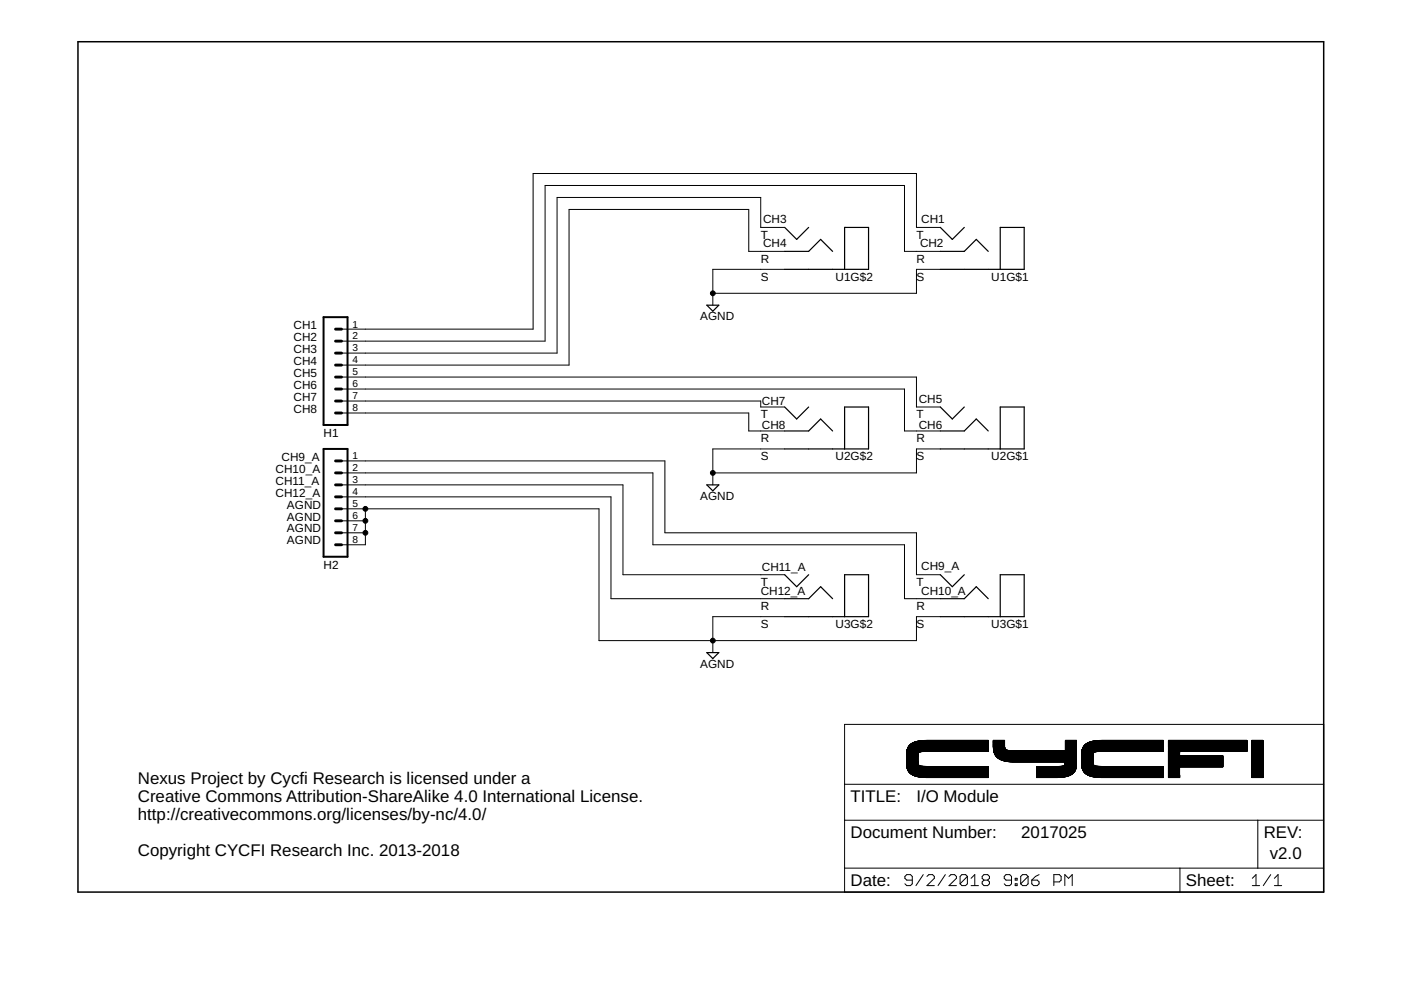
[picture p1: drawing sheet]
<svg xmlns="http://www.w3.org/2000/svg" width="297mm" height="210mm" viewBox="0 0 297 210" stroke-linecap="round" stroke-linejoin="round" font-family="sans-serif">
<g fill="none" stroke="#000" stroke-width=".21">
<path d="M166.4 48.2h-5.1v-6.3h-43.2v33h-45.7M166.4 53.3h-7.7v-8.9h-38.1v33h-48.2M166.4 57.1h-15.3v7.6M199.4 48.2h-5.1v-11.4h-81.3v33h-40.6M199.4 53.3h-7.6v-14h-76.2v33h-43.2M199.4 57.1h-5.1v5.1h-43.2M72.4 79.9h121.9v6.4h5.1M72.4 97.7h68.6v15.3h53.3v8.9h5.1M72.4 82.5h119.4v8.9h7.6M72.4 85h88.9v1.3h5.1M72.4 87.6h86.3v3.8h7.7M166.4 95.2h-15.3v7.6"/>
<path d="M199.4 95.2h-5.1v5.1h-43.2M72.4 100.3h66v15.2h53.4v11.4h7.6M72.4 102.8h59.7v19.1h34.3M72.4 105.3h57.1v21.6h36.9M72.4 107.9h54.6v27.9h67.3v-5.1h5.1M72.4 110.4h5.1M72.4 113h5.1M77.5 107.9v7.6h-5.1M166.4 130.7h-15.3v7.7M179.1 153.6h101.5v35.5h-101.5zM192.2 160h2.4M192.2 159.9h2.4"/>
<path d="M192.2 159.8h2.5M192.3 159.3h17.2M192.3 159.2h17.2M192.3 159.1h17.2M192.3 159h17.2M192.3 158.9h17.2M192.4 158.9h17.1M192.4 158.8h17.1M192.4 158.7h17.1M192.4 158.6h17.1M192.5 158.6h17M192.5 158.5h17"/>
<path d="M192.6 158.4h16.9M192.6 158.3h16.9M192.7 158.2h16.8M192.7 158.1h16.8M192.8 158.1h16.7M192.8 158h16.7M192.9 158h16.6M193 157.9h16.5M193.1 157.8h16.4M193.2 157.7h16.3M193.3 157.6h16.2M193.4 157.6h16.1"/>
<path d="M193.5 157.5h16M193.7 157.4h15.8M193.8 157.4h15.7M194 157.3h15.5M194.1 157.3h15.4M194.3 157.2h15.2M194.4 157.2h15.1M194.7 159.9h-2.5M194.7 159.7l-2.5 .1M194.7 159.7h-2.5M194.7 159.6l-2.5 .1M194.7 157.1h14.8"/>
<path d="M194.8 159.6h-2.6M194.8 159.5l-2.6 .1M194.9 159.5h-2.7M195 157.1h14.5M195.1 159.4h-2.8M195.4 159.4h-3.1M195.6 157h13.9M196.4 157h13.1M209.5 159.3h-17.2M210.6 158.4h2.4M210.6 158.3h2.4M210.6 158.2h2.4"/>
<path d="M210.6 158.1h2.4M210.6 158h2.4M210.6 157.9h2.4M210.6 157.8h2.4M210.6 157.7h2.4M210.6 157.6h2.4M210.6 157.5h2.4M210.6 157.4h2.4M210.6 157.3h2.4M210.6 157.2h2.4M210.6 157.1h2.4M210.6 157h2.4"/>
<path d="M210.6 158.8h2.6M210.6 158.7l2.5 .1M210.6 158.7h2.5M210.6 158.6l2.5 .1M210.6 158.6h2.4M210.6 158.5l2.4 .1M210.6 158.5h2.4M210.7 159h2.7M210.7 158.9l2.7 .1M210.7 158.9h2.6M210.7 158.8l2.5 .1M210.7 159.1h3.2"/>
<path d="M210.7 159l3 .1M210.7 159.2h17.5M210.7 159.3h17.5M210.7 159.4h17.5M210.8 159.5h17.4M210.8 159.4h17.4M210.8 159.6h17.4M210.8 159.7h17.4M210.9 159.8h17.3M210.9 159.7h17.3M210.9 159.9h17.3M210.9 160h17.3"/>
<path d="M211 160h17.2M225.9 159.1h2.3M225.9 159h2.3M225.9 158.9h2.3M225.9 158.8h2.3M225.9 158.7h2.3M225.9 158.6h2.3M225.9 158.5h2.3M225.9 158.4h2.3M225.9 158.3h2.3M225.9 158.2h2.3M225.9 158.1h2.3"/>
<path d="M225.9 158h2.3M225.9 157.9h2.3M225.9 157.8h2.3M225.9 157.7h2.3M225.9 157.6h2.3M225.9 157.5h2.3M225.9 157.4h2.3M225.9 157.3h2.3M225.9 157.2h2.3M225.9 157.1h2.3M225.9 157h2.3M229.3 160h2.4"/>
<path d="M229.3 160h2.5M229.3 159.9h2.5M229.3 159.8h2.5M229.3 159.7h2.5M229.4 159.3h17.2M229.4 159.2h17.2M229.4 159.1h17.2M229.4 159h17.2M229.4 158.9h17.2M229.5 158.9h17.1M229.5 158.8h17.1M229.5 158.7h17.1"/>
<path d="M229.6 158.6h17M229.6 158.5h17M229.7 158.4h16.9M229.7 158.3h16.9M229.8 158.2h16.8M229.8 158.1h16.8M229.9 158.1h16.7M230 158h16.6M230 157.9h16.6M230.1 157.9h16.5M230.2 157.8h16.4M230.3 157.8h16.3"/>
<path d="M230.3 157.7h16.3M230.4 157.6h16.2M230.5 157.6h16.1M230.6 157.5h16M230.7 157.5h15.9M230.8 157.4h15.8M230.9 157.4h15.7M231.1 157.3h15.5M231.2 157.3h15.4M231.4 157.2h15.2M231.6 157.2h15M231.8 159.9h-2.5"/>
<path d="M231.8 159.7h-2.5M231.9 159.6l-2.6 .1M231.9 157.1h14.7M231.9 159.6h-2.6M231.9 159.5l-2.5 .1M232.1 159.5h-2.7M232.1 157.1h14.5M232.2 159.4h-2.8M232.5 159.4h-3.1M232.7 157h13.9M233.6 157h13M246.6 159.3h-17.2"/>
<path d="M247.7 160h2.4M247.7 159.9h2.4M247.7 159.8h2.4M247.7 159.7h2.4M247.7 159.6h2.4M247.7 159.5h2.4M247.7 159.4h2.4M247.7 159.3h16.7M247.7 159.2h16.7M247.7 159.1h16.7M247.7 159h16.7M247.7 158.9h16.7"/>
<path d="M247.7 158.8h16.7M247.7 158.7h16.7M247.7 158.6h16.7M247.7 158.5h16.7M247.7 158.4h16.7M247.7 158.3h16.7M247.7 158.2h16.7M247.7 158.1h16.7M247.7 158h16.7M247.7 157.9h16.7M247.7 157.8h16.7M247.7 157.7h16.7"/>
<path d="M247.7 157.6h16.7M247.7 157.5h16.7M247.7 157.4h16.7M247.7 157.3h16.7M247.7 157.2h16.7M247.7 157.1h16.7M247.7 157h16.7M264.4 159.3h-16.7M265.4 160h2.4M265.4 159.9h2.4M265.4 159.8h2.4M265.4 159.7h2.4"/>
<path d="M265.4 159.6h2.4M265.4 159.5h2.4M265.4 159.4h2.4M265.4 159.3h2.4M265.4 159.2h2.4M265.4 159.1h2.4M265.4 159h2.4M265.4 158.9h2.4M265.4 158.8h2.4M265.4 158.7h2.4M265.4 158.6h2.4M265.4 158.5h2.4"/>
<path d="M265.4 158.4h2.4M265.4 158.3h2.4M265.4 158.2h2.4M265.4 158.1h2.4M265.4 158h2.4M265.4 157.9h2.4M265.4 157.8h2.4M265.4 157.7h2.4M265.4 157.6h2.4M265.4 157.5h2.4M265.4 157.4h2.4M265.4 157.3h2.4"/>
<path d="M265.4 157.2h2.4M265.4 157.1h2.4M265.4 157h2.4M179.1 173.9h101.5M179.1 166.3h101.5M192.2 162.3l2.8 .1M192.2 162.3h2.7M192.2 162.2l2.6 .1M192.2 162.2h2.6M192.2 162.1l2.5 .1M192.2 162.1h2.5M192.2 162h2.5"/>
<path d="M192.2 161.9h2.4M192.2 161.8h2.4M192.2 161.7h2.4M192.2 161.6h2.4M192.2 161.5h2.4M192.2 161.4h2.4M192.2 161.3h2.4M192.2 161.2h2.4M192.2 161.1h2.4M192.2 161h2.4M192.2 160.9h2.4M192.2 160.8h2.4"/>
<path d="M192.2 160.7h2.4M192.2 160.6h2.4M192.2 160.5h2.4M192.2 160.4h2.4M192.2 160.3h2.4M192.2 160.2h2.4M192.2 160.1h2.4M192.3 162.5h17.2M192.3 162.5h3.5M192.3 162.4h3.1M192.3 162.7h17.2M192.3 162.6h17.2"/>
<path d="M192.3 162.8h17.2M192.3 162.9h17.2M192.4 163h17.1M192.4 163.1h17.1M192.4 163.2h17.1M192.5 163.2h17M192.5 163.3h17M192.6 163.4h16.9M192.6 163.5h16.9M192.6 163.6h16.9M192.7 163.6h16.8M192.7 163.7h16.8"/>
<path d="M192.8 163.7h16.7M192.8 163.8h16.7M192.9 163.9h16.6M193 163.9h16.5M193 164h16.5M193.1 164h16.4M193.1 164.1h16.4M193.2 164.1h16.3M193.3 164.2h16.2M193.4 164.3h16.1M193.5 164.3h16M193.6 164.4h15.9"/>
<path d="M193.7 164.4h15.8M193.8 164.5h15.7M194 164.5h15.5M194.1 164.6h15.4M194.3 164.6h15.2M194.5 164.7h15M194.6 160.3h-2.4M194.6 160.1h-2.4M194.7 164.7h14.8M195.1 164.8h14.4M195.6 164.8h13.9M211 160.1h17.2"/>
<path d="M211.1 160.2h17.1M211.2 160.3h17M211.2 160.4h17M211.3 160.4h16.9M211.3 160.5h16.9M211.4 160.5h16.8M211.4 160.6h16.8M211.5 160.6h16.7M211.6 160.7h16.6M211.7 160.8h16.5M211.8 160.8h16.4M211.9 160.9h16.3"/>
<path d="M211.9 161h16.3M212.1 161h16.1M212.1 161.1h16.1M212.3 161.1h15.9M212.4 161.2h15.8M212.6 161.2h15.6M212.7 161.3h15.5M212.9 161.3h15.3M213.1 161.4h15.1M213.4 161.4h14.8M213.7 161.5h14.5M214.4 161.5h13.8"/>
<path d="M219.8 163.5h8.1M219.8 163.4h8.1M219.8 163.2h8.2M219.8 163h8.3M219.8 162.9h8.3M219.8 162.8h8.3M219.8 162.7h8.4M219.8 162.6h8.4M224.9 164.8l-5.1 .1M225 162.5h3.2M225.3 162.4h2.9M225.4 164.8h-5.6"/>
<path d="M225.6 162.4h2.6M225.6 162.3h2.6M225.7 162.3h2.5M225.7 162.2h2.5M225.8 164.7l-6 .1M225.8 162.1h2.4M225.8 162h2.4M225.8 161.9h2.4M225.8 161.8h2.4M225.8 161.7h2.4M225.8 161.6h2.4M225.9 164.7h-6.1"/>
<path d="M226.2 164.6l-6.4 .1M226.4 164.6h-6.6M226.5 164.5h-6.7M226.7 164.5h-6.9M226.8 164.4h-7M226.9 164.4h-7.1M227 164.3h-7.2M227.1 164.3h-7.3M227.2 164.2h-7.4M227.2 164.1l-7.4 .1M227.4 164.1h-7.6M227.4 164l-7.6 .1"/>
<path d="M227.5 164h-7.7M227.5 163.9l-7.7 .1M227.6 163.9h-7.8M227.6 163.8l-7.8 .1M227.7 163.8h-7.9M227.7 163.7h-7.9M227.8 163.7h-8M227.8 163.6h-8M227.9 163.6h-8.1M227.9 163.4l-8.1 .1M228 163.3l-8.2 .1M228 163.3h-8.2"/>
<path d="M228 163.2l-8.2 .1M228 163.1l-8.2 .1M228.1 163.1h-8.3M228.1 163h-8.3M228.1 162.9h-8.3M228.2 162.7l-8.4 .1M228.2 162.6h-8.4M228.2 162.5h-8.4M229.3 162.2l2.6 .1M229.3 162.2h2.6M229.3 162.1l2.6 .1M229.3 162.1h2.5"/>
<path d="M229.3 162l2.5 .1M229.3 162h2.5M229.3 161.9h2.5M229.3 161.8h2.4M229.3 161.7h2.4M229.3 161.6h2.4M229.3 161.5h2.4M229.3 161.4h2.4M229.3 161.3h2.4M229.3 161.2h2.4M229.3 161.1h2.4M229.3 161h2.4"/>
<path d="M229.3 160.9h2.4M229.3 160.8h2.4M229.3 160.7h2.4M229.3 160.6h2.4M229.3 160.5h2.4M229.3 160.4h2.4M229.3 160.3h2.4M229.3 160.2h2.4M229.3 160.1h2.4M229.4 162.5h17.2M229.4 162.5h3.5M229.4 162.4h3.1"/>
<path d="M229.4 162.3l2.7 .1M229.4 162.3h2.6M229.4 162.6h17.2M229.4 162.8h17.2M229.4 162.7h17.2M229.4 162.9h17.2M229.5 163h17.1M229.5 162.9h17.1M229.5 163.1h17.1M229.6 163.2h17M229.6 163.3h17M229.7 163.4h16.9"/>
<path d="M229.7 163.5h16.9M229.7 163.6h16.9M229.8 163.6h16.8M229.8 163.7h16.8M229.9 163.7h16.7M229.9 163.8h16.7M230 163.8h16.6M230 163.9h16.6M230.1 163.9h16.5M230.1 164h16.5M230.2 164h16.4M230.3 164.1h16.3"/>
<path d="M230.4 164.2h16.2M230.5 164.3h16.1M230.6 164.3h16M230.7 164.4h15.9M230.8 164.4h15.8M230.9 164.5h15.7M231.1 164.5h15.5M231.2 164.6h15.4M231.4 164.6h15.2M231.6 164.7h15M231.7 160.3h-2.4M231.8 164.7h14.8"/>
<path d="M232.2 164.8h14.4M232.7 164.8h13.9M247.7 164.8h2.4M247.7 164.7h2.4M247.7 164.6h2.4M247.7 164.5h2.4M247.7 164.4h2.4M247.7 164.3h2.4M247.7 164.2h2.4M247.7 164.1h2.4M247.7 164h2.4M247.7 163.9h2.4"/>
<path d="M247.7 163.8h2.4M247.7 163.7h2.4M247.7 163.6h2.4M247.7 163.5h2.4M247.7 163.4h2.4M247.7 163.3h2.4M247.7 163.2h2.4M247.7 163.1h2.4M247.7 163h2.4M247.7 162.9h2.4M247.7 162.8h2.4M247.7 162.7h2.4"/>
<path d="M247.7 162.6h11.5M247.7 162.5h11.5M247.7 162.4h11.5M247.7 162.3h11.5M247.7 162.2h11.5M247.7 162.1h11.5M247.7 162h11.5M247.7 161.9h11.5M247.7 161.8h11.5M247.7 161.7h11.5M247.7 161.6h11.5M247.7 161.5h11.5"/>
<path d="M247.7 161.4h11.5M247.7 161.3h11.5M247.7 161.2h11.5M247.7 161.1h11.5M247.7 161h11.5M247.7 160.9h11.5M247.7 160.8h11.5M247.7 160.7h11.5M247.7 160.6h11.5M247.7 160.5h11.5M247.7 160.4h11.5M247.7 160.3h11.5"/>
<path d="M247.7 160.2l11.5 .1M247.7 160.2h2.4M247.7 160.1h2.4M265.4 164.8h2.4M265.4 164.7h2.4M265.4 164.6h2.4M265.4 164.5h2.4M265.4 164.4h2.4M265.4 164.3h2.4M265.4 164.2h2.4M265.4 164.1h2.4M265.4 164h2.4"/>
<path d="M265.4 163.9h2.4M265.4 163.8h2.4M265.4 163.7h2.4M265.4 163.6h2.4M265.4 163.5h2.4M265.4 163.4h2.4M265.4 163.3h2.4M265.4 163.2h2.4M265.4 163.1h2.4M265.4 163h2.4M265.4 162.9h2.4M265.4 162.8h2.4"/>
<path d="M265.4 162.7h2.4M265.4 162.6h2.4M265.4 162.5h2.4M265.4 162.4h2.4M265.4 162.3h2.4M265.4 162.2h2.4M265.4 162.1h2.4M265.4 162h2.4M265.4 161.9h2.4M265.4 161.8h2.4M265.4 161.7h2.4M265.4 161.6h2.4"/>
<path d="M265.4 161.5h2.4M265.4 161.4h2.4M265.4 161.3h2.4M265.4 161.2h2.4M265.4 161.1h2.4M265.4 161h2.4M265.4 160.9h2.4M265.4 160.8h2.4M265.4 160.7h2.4M265.4 160.6h2.4M265.4 160.5h2.4M265.4 160.4h2.4"/>
<path d="M265.4 160.3h2.4M265.4 160.2h2.4M265.4 160.1h2.4M266.7 173.9v10.2M179.1 184.1h101.5M193.4 186.6h-1.1l-.4-.4v-.4l.4-.4h.7l.4 .4v1.6l-.4 .4h-.7l-.4-.4M195.7 185.4l-1.5 2.4M196.5 185.8l.4-.4h.8l.4 .4v.4l-1.6 1.6h1.6M200.4 185.4l-1.5 2.4M201.2 185.8l.4-.4h.8l.4 .4v.4l-1.6 1.6h1.6M205.1 185.8v1.6l-.4 .4h-.8l-.3-.4M205.1 185.8l-.4-.4h-.8l-.3 .4v1.6"/>
<path d="M205.1 185.8l-1.5 1.6M205.9 187.8h1.6M205.9 186.2l.8-.8v2.4M208.6 186.6l-.4 .4v.4l.4 .4h.8l.4-.4v-.4l-.4-.4M208.6 186.6l-.4-.4v-.4l.4-.4h.8l.4 .4v.4l-.4 .4M208.6 186.6h.8M214.5 186.6h-1.2l-.4-.4v-.4l.4-.4h.8l.4 .4v1.6l-.4 .4h-.8l-.4-.4M215.2 187.4h.4v.4h-.4zM215.2 186.2h.4v.4h-.4zM218 185.8v1.6l-.4 .4h-.8l-.4-.4M218 185.8l-.4-.4h-.8l-.4 .4v1.6M218 185.8l-1.6 1.6"/>
<path d="M218.8 186.6h1.1l.4 .4v.4l-.4 .4h-.8l-.3-.4zM220.3 185.4l-.8 .4-.7 .8M223.4 187h1.2l.4-.4v-.8l-.4-.4h-1.2v2.4M225.8 187.8v-2.4l.7 .8 .8-.8v2.4M250.2 184.1v5M265.5 187.8h1.6M265.5 186.2l.8-.8v2.4M269.4 185.4l-1.6 2.4M270.2 187.8h1.5M270.2 186.2l.8-.8v2.4"/>
</g>
<path d="M16.5 8.8h264.1v180.3h-264.1z" fill="none" stroke="#000" stroke-width=".32"/>
<path d="M68.6 67.2h5.1v22.9h-5.1zM68.6 95.2h5.1v22.8h-5.1z" fill="none" stroke="#000" stroke-width=".42"/>
<g fill="none" stroke="#000" stroke-width=".61">
<path d="M71.1 74.9h1.3M71.1 72.3h1.3M71.1 69.8h1.3M71.1 79.9h1.3M71.1 77.4h1.3M71.1 97.7h1.3M71.1 87.6h1.3M71.1 85h1.3M71.1 82.5h1.3M71.1 102.8h1.3M71.1 100.3h1.3M71.1 107.9h1.3"/>
<path d="M71.1 105.3h1.3M71.1 115.5h1.3M71.1 113h1.3M71.1 110.4h1.3"/>
</g>
<g fill="none" stroke="#000" stroke-width=".25">
<path d="M166.4 57.1h17.7v-8.9h-5v8.9M166.4 53.3h5l2.6-2.5 2.5 2.5M166.4 48.2l2.5 2.6 2.5-2.6M199.4 48.2l2.5 2.6 2.5-2.6M199.4 53.3h5l2.6-2.5 2.5 2.5M199.4 57.1h17.7v-8.9h-5v8.9M149.9 64.7h2.5l-1.3 1.3zM166.4 86.3l2.5 2.5 2.5-2.5M166.4 95.2h17.7v-8.9h-5v8.9M166.4 91.4h5l2.6-2.6 2.5 2.6M199.4 95.2h17.7v-8.9h-5v8.9M199.4 86.3l2.5 2.5 2.5-2.5"/>
<path d="M199.4 91.4h5l2.6-2.6 2.5 2.6M149.9 102.8h2.5l-1.3 1.3zM149.9 138.4h2.5l-1.3 1.2zM166.4 130.7h17.7v-8.8h-5v8.8M166.4 126.9h5l2.6-2.5 2.5 2.5M166.4 121.9l2.5 2.5 2.5-2.5M199.4 130.7h17.7v-8.8h-5v8.8M199.4 121.9l2.5 2.5 2.5-2.5M199.4 126.9h5l2.6-2.5 2.5 2.5"/>
</g>
<g fill="#000" stroke="#000" stroke-width=".21">
<circle cx="151.1" cy="62.2" r=".51"/>
<circle cx="77.5" cy="110.4" r=".51"/>
<circle cx="77.5" cy="113" r=".51"/>
<circle cx="77.5" cy="107.9" r=".51"/>
<circle cx="151.1" cy="100.3" r=".51"/>
<circle cx="151.1" cy="135.8" r=".51"/>
</g>
<g font-size="3.6">
<text x="29.2" y="166.3">Nexus Project by Cycfi Research is licensed under a</text>
<text x="29.2" y="170.1">Creative Commons Attribution-ShareAlike 4.0 International License.</text>
<text x="29.2" y="173.9">http://creativecommons.org/licenses/by-nc/4.0/</text>
<text x="180.3" y="170.1">TITLE:</text>
<text x="194.3" y="170.1">I/O Module</text>
<text x="180.3" y="177.7">Document Number:</text>
<text x="216.5" y="177.7">2017025</text>
<text x="267.9" y="177.7">REV:</text>
<text x="29.2" y="181.5">Copyright CYCFI Research Inc. 2013-2018</text>
<text x="269.2" y="182.2">v2.0</text>
<text x="180.3" y="187.9">Date:</text>
<text x="251.4" y="187.9">Sheet:</text>
</g>
<g font-size="2.5">
<text x="161.8" y="47.2">CH3</text>
<text x="195.3" y="47.2">CH1</text>
<text x="161.3" y="50.6">T</text>
<text x="161.8" y="52.3">CH4</text>
<text x="194.3" y="50.6">T</text>
<text x="195.1" y="52.3">CH2</text>
<text x="161.3" y="59.5">S</text>
<text x="161.3" y="55.7">R</text>
<text x="177.2" y="59.5">U1G$2</text>
<text x="194.3" y="59.5">S</text>
<text x="194.3" y="55.7">R</text>
<text x="210.2" y="59.5">U1G$1</text>
<text x="62.2" y="69.8">CH1</text>
<text x="148.5" y="67.9">AGND</text>
<text x="62.2" y="72.3">CH2</text>
<text x="62.2" y="74.9">CH3</text>
<text x="62.2" y="77.4">CH4</text>
<text x="62.2" y="80">CH5</text>
<text x="62.2" y="82.5">CH6</text>
<text x="62.2" y="85">CH7</text>
<text x="62.2" y="87.6">CH8</text>
<text x="161.3" y="88.7">T</text>
<text x="161.5" y="85.8">CH7</text>
<text x="194.3" y="88.7">T</text>
<text x="194.8" y="85.5">CH5</text>
<text x="68.6" y="92.7">H1</text>
<text x="161.3" y="93.8">R</text>
<text x="161.5" y="90.9">CH8</text>
<text x="194.3" y="93.8">R</text>
<text x="194.8" y="90.9">CH6</text>
<text x="58.4" y="100.3">CH10_A</text>
<text x="59.7" y="97.7">CH9_A</text>
<text x="161.3" y="97.6">S</text>
<text x="177.2" y="97.6">U2G$2</text>
<text x="194.3" y="97.6">S</text>
<text x="210.2" y="97.6">U2G$1</text>
<text x="58.4" y="102.8">CH11_A</text>
<text x="58.4" y="105.3">CH12_A</text>
<text x="60.8" y="107.9">AGND</text>
<text x="148.5" y="106">AGND</text>
<text x="60.8" y="112.7">AGND</text>
<text x="60.8" y="110.4">AGND</text>
<text x="60.8" y="115.3">AGND</text>
<text x="68.6" y="120.6">H2</text>
<text x="161.3" y="124.3">T</text>
<text x="161.5" y="121.1">CH11_A</text>
<text x="194.3" y="124.3">T</text>
<text x="195.3" y="120.8">CH9_A</text>
<text x="161.3" y="126.2">CH12_A</text>
<text x="161.3" y="129.3">R</text>
<text x="194.3" y="129.3">R</text>
<text x="195.3" y="126.2">CH10_A</text>
<text x="161.3" y="133.2">S</text>
<text x="177.2" y="133.2">U3G$2</text>
<text x="194.3" y="133.2">S</text>
<text x="210.2" y="133.2">U3G$1</text>
<text x="148.5" y="141.5">AGND</text>
</g>
<g font-size="2.1">
<text x="74.7" y="69.4">1</text>
<text x="74.7" y="72">2</text>
<text x="74.7" y="74.5">3</text>
<text x="74.7" y="77.1">4</text>
<text x="74.7" y="79.6">5</text>
<text x="74.7" y="82.1">6</text>
<text x="74.7" y="84.7">7</text>
<text x="74.7" y="87.2">8</text>
<text x="74.7" y="97.4">1</text>
<text x="74.7" y="99.9">2</text>
<text x="74.7" y="102.5">3</text>
<text x="74.7" y="105">4</text>
<text x="74.7" y="107.5">5</text>
<text x="74.7" y="110.1">6</text>
<text x="74.7" y="112.6">7</text>
<text x="74.7" y="115.1">8</text>
</g>
</svg>
